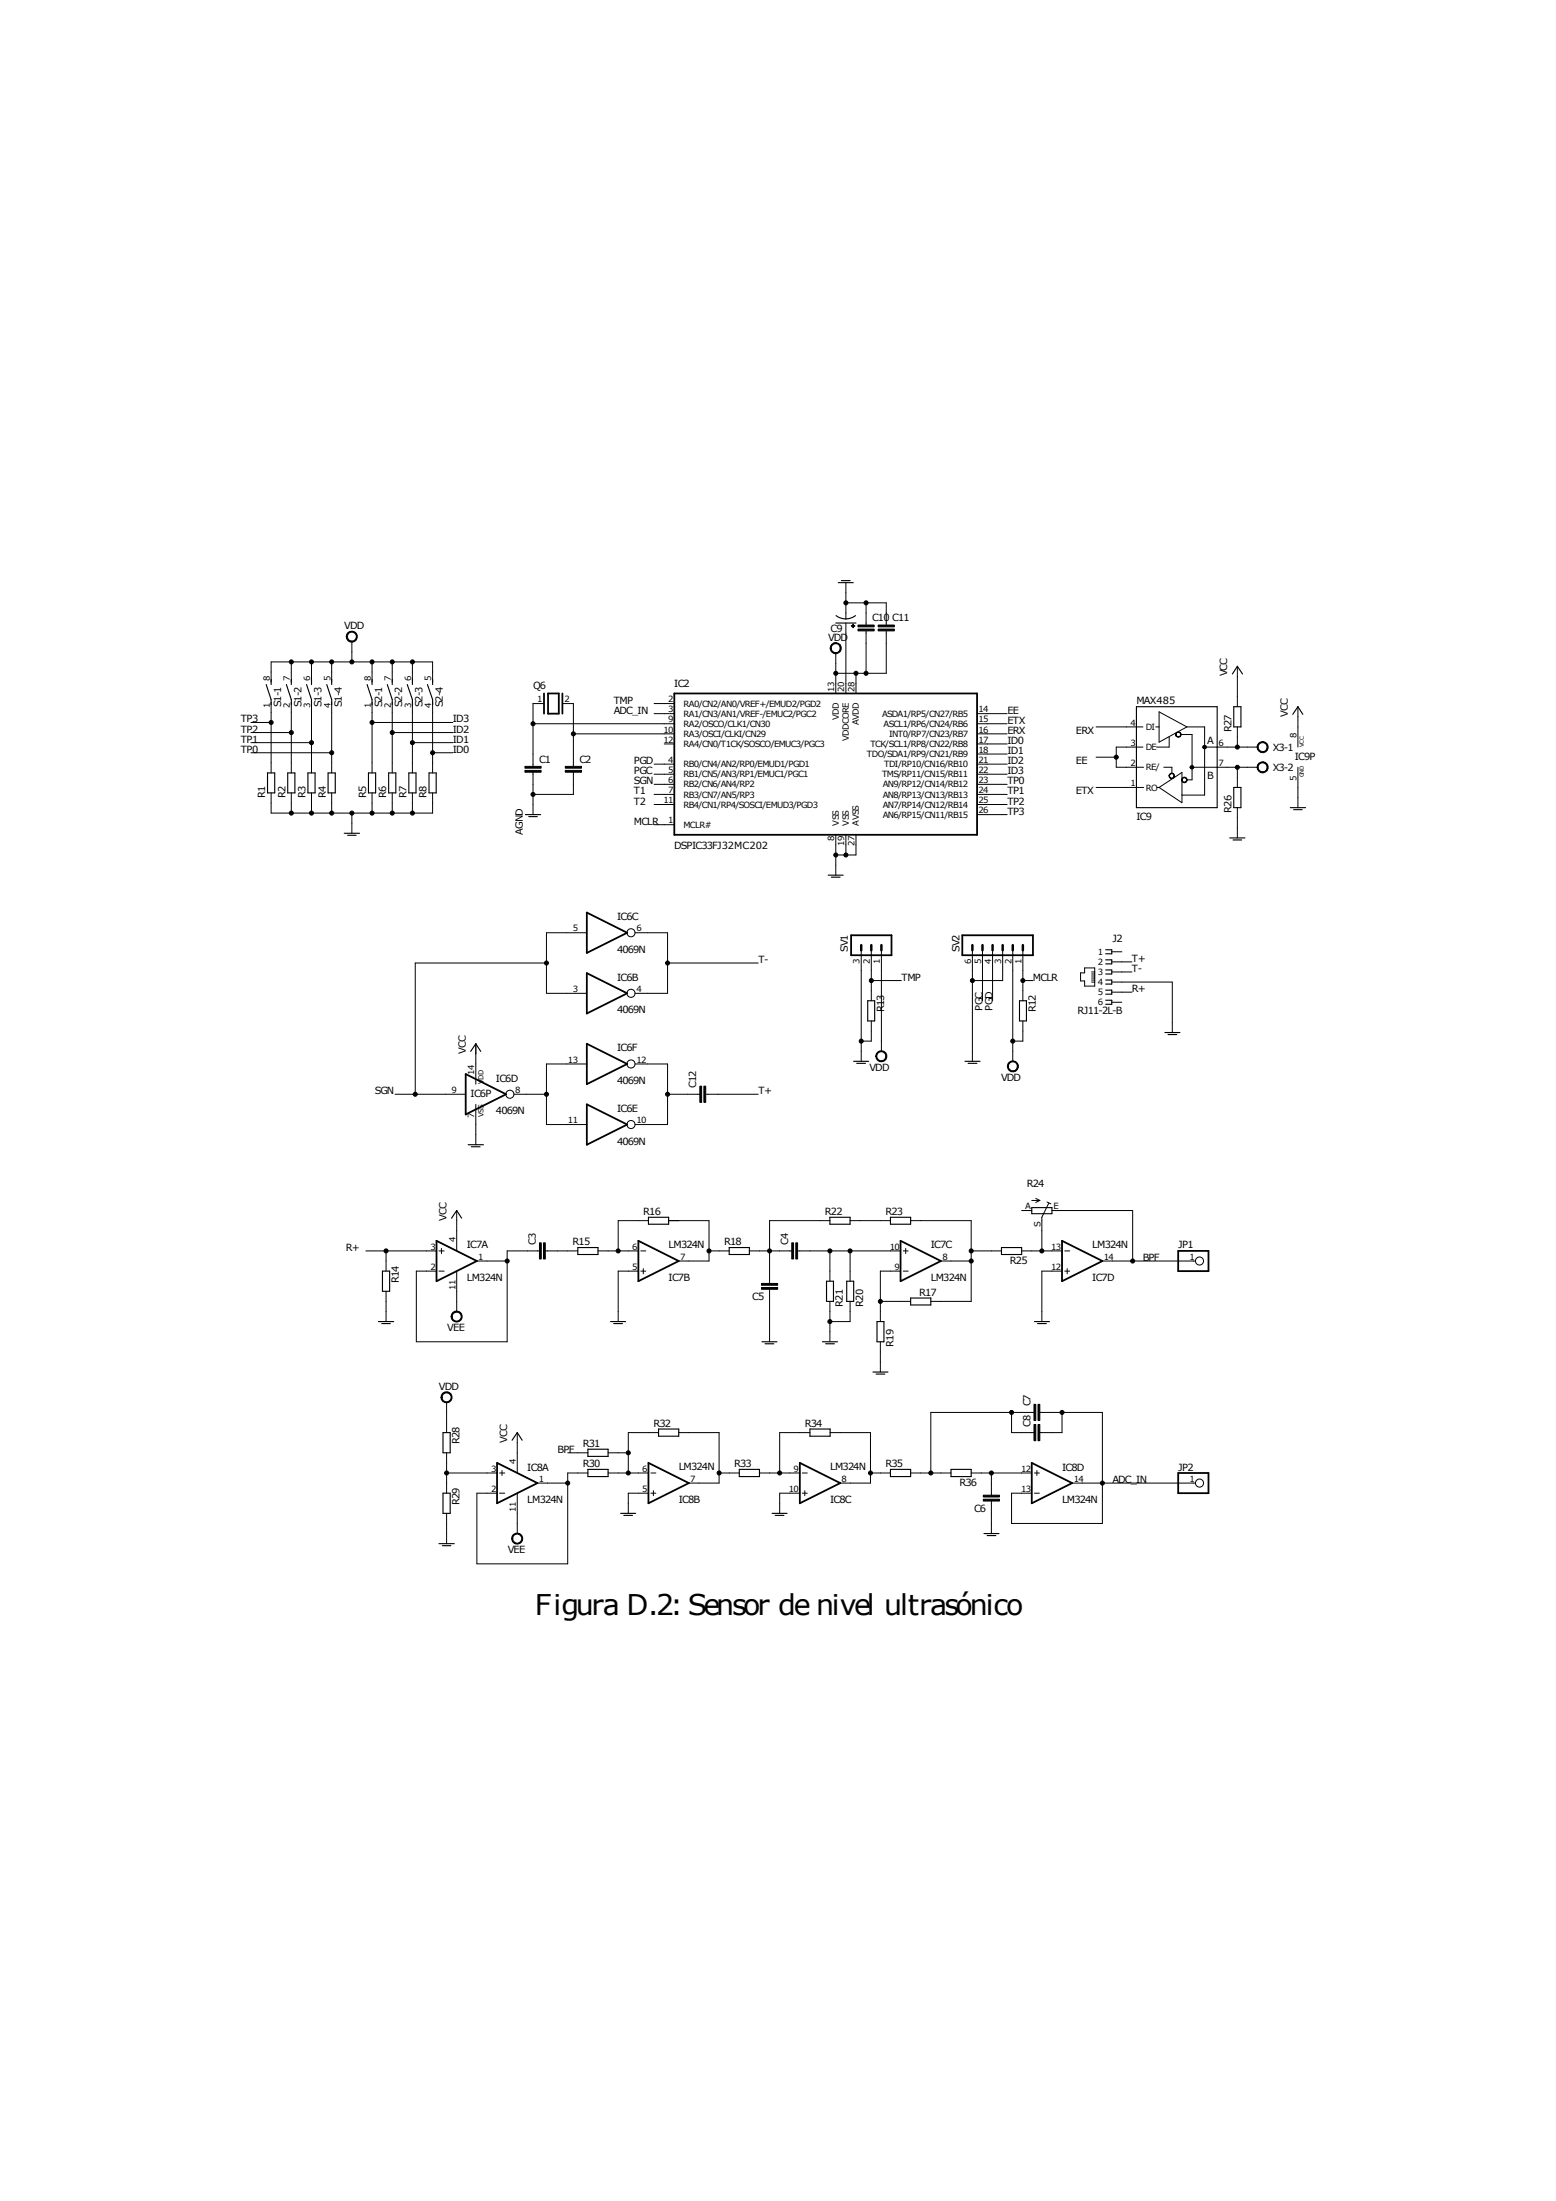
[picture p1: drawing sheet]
<svg xmlns="http://www.w3.org/2000/svg" width="210mm" height="297mm" viewBox="0 0 210 297" stroke-linecap="round" stroke-linejoin="round" font-family="sans-serif">
<g fill="none" stroke="#000" stroke-width=".13">
<path d="M114.2 78.6v4.9M33.9 97.5h2.7M33.9 98.9h5.4M36.6 92v-2.7h21.8v2.7M36.6 94.8v9.5M39.3 89.3v2.7M39.3 94.8v9.5M42 89.3v2.7M42 94.8v9.5M44.8 89.3v2.7M44.8 94.8v9.5M47.5 86.6v2.7"/>
<path d="M50.2 89.3v2.7M50.2 94.8v9.5M50.2 97.5h10.9M52.9 89.3v2.7M52.9 94.8v9.5M52.9 98.9h8.2M55.7 89.3v2.7M55.7 94.8v9.5M58.4 94.8v9.5M71.9 97.7h19.1M73.3 94.9h-1.4v8.5M76 94.9h1.4v8.5"/>
<path d="M77.4 99h13.6M88.3 94.9h2.7M88.3 96.3h2.7M112.8 88.2v5.4M114.2 84.1v9.5M114.2 81.3h5.4v3M115.5 90.9v2.7M116.9 81.3v3M116.9 85.2v5.7M119.6 85.2v5.7h-6.8M131.9 96.3h4M131.9 97.7h4"/>
<path d="M131.9 99h4M147.9 98.1h6.4M156 98.1h.4M156.4 96.1l3.8 2-3.8 2zM157.8 99.4v1.4h-1.7M159.4 99.1h1.5v6.1h-.7M160.2 98.1h2.4v9.2h-3.1M167 89.9v5.5M167 98.1v2.7M175.2 95.4v5.4M33.9 100.2h8.1M33.9 101.6h10.9"/>
<path d="M36.6 107v2.7h21.8v-2.7M39.3 107v2.7M42 107v2.7M44.8 107v2.7M47.5 109.7v2.7M50.2 107v2.7M52.9 107v2.7M55.7 107v2.7M55.7 100.2h5.4M58.4 101.6h2.7M71.9 104.2v5.7M77.4 104.2v3h-5.5"/>
<path d="M88.3 103.1h2.7M88.3 104.5h2.7M88.3 105.8h2.7M88.3 107.2h2.7M88.3 108.6h2.7M88.3 111.3h2.7M89.6 100.4h1.4M112.8 112.6v5.5M114.2 112.6v2.8M115.5 112.6v2.8h-2.7M131.9 100.4h4M131.9 103.1h4"/>
<path d="M131.9 104.5h4M131.9 105.8h4M131.9 107.2h4M131.9 108.6h4M131.9 101.7h4M131.9 109.9h4M147.9 106.3h6.4M147.9 102.2h2.7M154.3 100.8h-3.7v2.7h3.7M156.2 106.3h.2M156.4 106.3l3.1-2.1v4.1zM157.1 103.5h1.1v.9"/>
<path d="M160.9 103.5h8.8M162.6 100.8h7.1M167 103.5v2.8M167 109v4.1M175.2 103.5v5.5M73.7 130h-17.7v17.7M79.2 125.9h-5.5v8.1h5.5M85.7 125.9h4.4v8.1h-4.4M90.1 130h12.2M116.2 128.2v15M117.6 128.2v6.8M117.6 137.8v2.7h-1.4"/>
<path d="M117.6 132.3h4M119 128.2v13.7M131.2 128.2v15M132.6 128.2v6.8M134 128.2v6.8M135.3 128.2v4.1h-4.1M136.7 128.2v15M138 137.8v2.7h-1.3M138 132.3h1.4M138 128.2v6.8M146.4 130.6h1.3v2.5h-1.3v-.7h-.6v-1.1h.6zM147.3 131.2h.4"/>
<path d="M147.3 131.4h.4M147.3 131.7h.4M147.3 132h.4M147.3 132.2h.4M147.3 132.5h.4M150 132.5h8.2v6.8M150 131.2h2.8M150 128.4h1.4M150 129.8h2.8M150 133.9h2.8M150 135.2h1.4M53.3 147.7h9.6"/>
<path d="M64.2 140.8v5.5M64.2 149v5.5M69.4 147.7h4.3M79.2 143.6h-5.5v8.1h5.5M85.7 143.6h4.4v8.1h-4.4M90.1 147.7h4.4M95.3 147.7h7M49.4 168.8h9.5M52.1 168.8v2.7M52.1 174.2v4.1M59.2 168.8h.7M59.2 171.5h.7"/>
<path d="M59.6 168.5v.7M61.6 163.3v5.5M61.6 171.5v5.5M64.4 170.2h4M72.8 168.8h-4.4v12.3h-12.2v-9.6h2.7M73.6 168.8h4.4M80.7 168.8h5.5M86.2 171.5h-2.8v6.8M86.5 168.8h.7M86.5 171.5h.7M86.8 171.2v.7M87.5 164.7h-4.1v4.1"/>
<path d="M90.2 164.7h5.5v5.5h-4.1M95.7 168.8h2.7M101.1 168.8h5.8M103.9 174v7.1M107.7 168.8h13.8M112 164.7h-8.1v8.5M112 168.8v4.1M112 175.6v5.5M114.7 164.7h5.5M114.7 168.8v4.1M114.7 175.6v2.7h-2.7M118.8 175.6h4.1"/>
<path d="M121.5 171.5h-2.7v6.8M121.9 168.8h.7M121.9 171.5h.7M122.2 168.5v.7M122.9 164.7h8.2v10.9h-5.5M127 170.2h4.1M131.1 168.8h4.1M137.9 168.8h5.4M137.9 163.3h1.3M139.2 162h1.1M139.8 161.7l.5 .3M140.3 162l-.5 .3"/>
<path d="M141.3 162.2l.5 .2M141.5 162.4l-.9 1.9v4.5M142 163.3h10.9v6.9M143.3 171.5h-2.7v6.8M143.7 168.8h.7M143.7 171.5h.7M144 171.2v.7M148.8 170.2h12.5M60.3 198.8h6.8M60.3 189.2v4.1M60.3 196v5.5M67.4 198.8h.7"/>
<path d="M67.8 198.4v.7M69.8 193.3v5.5M76.6 196h2.7M79.3 198.8h-2.7v12.2h-12.2v-9.5h2.7M82.1 198.8h5.4M82.1 196h2.7M87.8 198.8h.7M88.9 193.3h-4.1v5.5M91.6 193.3h5.5v6.8h-4.1M97.1 198.8h2.7M102.5 198.8h5.4M108.3 198.8h.6"/>
<path d="M109.3 193.3h-4.1v5.5M112 193.3h5.5v6.8h-4.1M117.5 198.8h2.7M118.8 181.1v4M122.9 198.8h5.4M131.1 198.8h8.1M133.8 198.8v3M136.5 190.6v2.7h3M139.5 190.6h-13.9v8.2M139.6 198.8h.7M139.9 198.4v.7M140.3 190.6h8.5v15h-12.3v-4.1h2.7"/>
<path d="M143.3 190.6v2.7h-3M60.3 204.2v4.1M67.4 201.5h.7M69.8 201.5v5.4M72.5 200.1h4.1M87.5 201.5h-2.7v2.7M87.8 201.5h.7M88.2 201.2v.6M107.9 201.5h-2.7v2.7M108.3 201.5h.6M108.6 201.2v.6M133.8 202.6v4.3"/>
<path d="M139.6 201.5h.7M144.7 200.1h16.6"/>
<circle cx="85.2" cy="134" r=".55"/>
<circle cx="85.2" cy="125.9" r=".55"/>
<circle cx="68.8" cy="147.7" r=".55"/>
<circle cx="85.2" cy="151.7" r=".55"/>
<circle cx="85.2" cy="143.6" r=".55"/>
<circle cx="161.9" cy="170.2" r=".55"/>
<circle cx="161.9" cy="200.1" r=".55"/>
</g>
<g fill="#000" stroke="#000" stroke-width=".13">
<path d="M47 85.4a.75 .75 0 0 1 1.1 .1 .75 .75 0 0 1-.4 1.1 .75 .75 0 0 1-1-.7h.2a.61 .61 0 0 1 .8-.6 .61 .61 0 0 1 .2 1 .61 .61 0 0 1-1-.2v-.2h-.2z" fill-rule="evenodd"/>
<path d="M112.3 86.9a.75 .75 0 0 1 1.2 .2 .75 .75 0 0 1-.5 1.1 .75 .75 0 0 1-1-.7h.2a.61 .61 0 0 1 .8-.6 .61 .61 0 0 1 .2 .9 .61 .61 0 0 1-1-.1v-.2h-.2l.1-.3z" fill-rule="evenodd"/>
<path d="M114.9 84.4l.5 .1z" fill-rule="evenodd"/>
<path d="M115.1 84.2l.1 .5z" fill-rule="evenodd"/>
<path d="M115.8 84.3h2.2v.3h-2.2z" fill-rule="evenodd"/>
<path d="M115.8 84.9h2.2v.2h-2.2z" fill-rule="evenodd"/>
<path d="M118.5 84.3h2.2v.3h-2.2z" fill-rule="evenodd"/>
<path d="M118.5 84.9h2.2v.2h-2.2z" fill-rule="evenodd"/>
<path d="M158.7 98.9a.38 .38 0 0 1 .6-.1 .38 .38 0 0 1 0 .6 .39 .39 0 0 1-.7-.3h.1a.31 .31 0 0 1 .5-.2l.1 .3-.2 .2-.5-.3z" fill-rule="evenodd"/>
<path d="M70.8 103.4h2.2v.3h-2.2z" fill-rule="evenodd"/>
<path d="M70.8 104h2.2v.2h-2.2z" fill-rule="evenodd"/>
<path d="M76.3 103.4h2.2v.3h-2.2z" fill-rule="evenodd"/>
<path d="M76.3 104h2.2v.2h-2.2z" fill-rule="evenodd"/>
<path d="M157.8 104.5l.4-.2a.38 .38 0 0 1 .3 .4 .38 .38 0 0 1-.3 .4l-.2-.1-.2-.3 .2-.3a.31 .31 0 0 1 .4 .1 .31 .31 0 0 1-.1 .4l-.3 .1-.2-.3z" fill-rule="evenodd"/>
<path d="M159.5 105l.2-.1a.38 .38 0 0 1 .5 .3 .38 .38 0 0 1-.5 .4l-.2-.4 .2-.2a.33 .33 0 0 1 .5 .3 .34 .34 0 0 1-.6 .1l-.1-.2z" fill-rule="evenodd"/>
<path d="M160.7 103.4h.3l.1 .1-.1 .2h-.3l-.1-.2h.3h-.3z" fill-rule="evenodd"/>
<path d="M162.4 100.6h.4v.4h-.4l-.1-.2h.3h-.3z" fill-rule="evenodd"/>
<path d="M169.9 100.3a.75 .75 0 0 1 1.2 .2 .75 .75 0 0 1-.5 1 .75 .75 0 0 1-.9-.7h.1a.61 .61 0 0 1 .8-.6 .61 .61 0 0 1 .2 1 .61 .61 0 0 1-1-.1v-.3h-.1v-.3z" fill-rule="evenodd"/>
<path d="M169.9 103a.75 .75 0 0 1 1.2 .2 .75 .75 0 0 1-.5 1.1 .75 .75 0 0 1-.9-.8h.1a.61 .61 0 0 1 .8-.6 .61 .61 0 0 1 .2 1 .61 .61 0 0 1-1-.1v-.3h-.1v-.3z" fill-rule="evenodd"/>
<path d="M94.5 146.6h.2v2.1h-.2z" fill-rule="evenodd"/>
<path d="M95 146.6h.2v2.1h-.2z" fill-rule="evenodd"/>
<path d="M118.4 142a.75 .75 0 0 1 1.2 .2 .75 .75 0 0 1-.5 1.1 .75 .75 0 0 1-.9-.8h.1a.61 .61 0 0 1 .9-.5 .61 .61 0 0 1 .2 .9 .61 .61 0 0 1-1-.1l-.1-.3h-.1z" fill-rule="evenodd"/>
<path d="M136.2 143.3a.75 .75 0 0 1 1.2 .2 .75 .75 0 0 1-.5 1.1 .75 .75 0 0 1-.9-.7h.1a.61 .61 0 0 1 .8-.6 .61 .61 0 0 1 .2 1 .61 .61 0 0 1-1-.1v-.3h-.1v-.3z" fill-rule="evenodd"/>
<path d="M61.1 177.1a.75 .75 0 0 1 1.2 .2 .75 .75 0 0 1-.5 1.1 .75 .75 0 0 1-.9-.7h.1a.62 .62 0 0 1 .9-.5 .62 .62 0 0 1 .2 1 .62 .62 0 0 1-1-.3l-.1-.2h-.1z" fill-rule="evenodd"/>
<path d="M72.8 167.7h.2v2.2h-.2z" fill-rule="evenodd"/>
<path d="M73.4 167.7h.2v2.2h-.2z" fill-rule="evenodd"/>
<path d="M102.8 173.2h2.2v.2h-2.2z" fill-rule="evenodd"/>
<path d="M102.8 173.7h2.2v.3h-2.2z" fill-rule="evenodd"/>
<path d="M106.9 167.7h.2v2.2h-.2z" fill-rule="evenodd"/>
<path d="M107.4 167.7h.2v2.2h-.2z" fill-rule="evenodd"/>
<path d="M59.8 188a.75 .75 0 0 1 1.1 .2 .75 .75 0 0 1-.4 1.1 .75 .75 0 0 1-1-.7h.2a.61 .61 0 0 1 .7-.6 .61 .61 0 0 1 .4 .9 .61 .61 0 0 1-.9 .1l-.2-.4h-.2z" fill-rule="evenodd"/>
<path d="M139.5 189.5h.3v2.2h-.3z" fill-rule="evenodd"/>
<path d="M139.5 192.2h.3v2.2h-.3z" fill-rule="evenodd"/>
<path d="M140.1 189.5h.2v2.2h-.2z" fill-rule="evenodd"/>
<path d="M140.1 192.2h.2v2.2h-.2z" fill-rule="evenodd"/>
<path d="M69.3 207.1a.75 .75 0 0 1 1.2 .2 .75 .75 0 0 1-.5 1 .75 .75 0 0 1-.9-.7h.1a.62 .62 0 0 1 .9-.5 .62 .62 0 0 1 .1 1 .62 .62 0 0 1-1-.2v-.3h-.1v-.3z" fill-rule="evenodd"/>
<path d="M132.7 201.8h2.2v.2h-2.2z" fill-rule="evenodd"/>
<path d="M132.7 202.3h2.2v.2h-2.2z" fill-rule="evenodd"/>
<circle cx="36.6" cy="97.5" r=".27"/>
<circle cx="39.3" cy="89.3" r=".27"/>
<circle cx="39.3" cy="98.9" r=".27"/>
<circle cx="42" cy="89.3" r=".27"/>
<circle cx="44.8" cy="89.3" r=".27"/>
<circle cx="47.5" cy="89.3" r=".27"/>
<circle cx="50.2" cy="89.3" r=".27"/>
<circle cx="50.2" cy="97.5" r=".27"/>
<circle cx="52.9" cy="89.3" r=".27"/>
<circle cx="52.9" cy="98.9" r=".27"/>
<circle cx="55.7" cy="89.3" r=".27"/>
<circle cx="71.9" cy="97.7" r=".27"/>
<circle cx="77.4" cy="99" r=".27"/>
<circle cx="112.8" cy="90.9" r=".27"/>
<circle cx="114.2" cy="81.3" r=".27"/>
<circle cx="115.5" cy="90.9" r=".27"/>
<circle cx="116.9" cy="81.3" r=".27"/>
<circle cx="116.9" cy="90.9" r=".27"/>
<circle cx="39.3" cy="109.7" r=".27"/>
<circle cx="42" cy="109.7" r=".27"/>
<circle cx="42" cy="100.2" r=".27"/>
<circle cx="44.8" cy="109.7" r=".27"/>
<circle cx="44.8" cy="101.6" r=".27"/>
<circle cx="47.5" cy="109.7" r=".27"/>
<circle cx="50.2" cy="109.7" r=".27"/>
<circle cx="52.9" cy="109.7" r=".27"/>
<circle cx="55.7" cy="109.7" r=".27"/>
<circle cx="55.7" cy="100.2" r=".27"/>
<circle cx="58.4" cy="101.6" r=".27"/>
<circle cx="71.9" cy="107.2" r=".27"/>
<circle cx="112.8" cy="115.4" r=".27"/>
<circle cx="114.2" cy="115.4" r=".27"/>
<circle cx="150.7" cy="102.2" r=".27"/>
<circle cx="167" cy="103.5" r=".27"/>
<circle cx="167" cy="100.8" r=".27"/>
<circle cx="73.7" cy="130" r=".27"/>
<circle cx="90.1" cy="130" r=".27"/>
<circle cx="117.6" cy="132.3" r=".27"/>
<circle cx="131.2" cy="132.3" r=".27"/>
<circle cx="138" cy="132.3" r=".27"/>
<circle cx="56" cy="147.7" r=".27"/>
<circle cx="73.7" cy="147.7" r=".27"/>
<circle cx="90.1" cy="147.7" r=".27"/>
<circle cx="116.2" cy="140.5" r=".27"/>
<circle cx="136.7" cy="140.5" r=".27"/>
<circle cx="52.1" cy="168.8" r=".27"/>
<circle cx="68.4" cy="170.2" r=".27"/>
<circle cx="83.4" cy="168.8" r=".27"/>
<circle cx="95.7" cy="168.8" r=".27"/>
<circle cx="103.9" cy="168.8" r=".27"/>
<circle cx="112" cy="168.8" r=".27"/>
<circle cx="112" cy="178.3" r=".27"/>
<circle cx="114.7" cy="168.8" r=".27"/>
<circle cx="118.8" cy="175.6" r=".27"/>
<circle cx="131.1" cy="168.8" r=".27"/>
<circle cx="131.1" cy="170.2" r=".27"/>
<circle cx="140.6" cy="168.8" r=".27"/>
<circle cx="152.9" cy="170.2" r=".27"/>
<circle cx="60.3" cy="198.8" r=".27"/>
<circle cx="84.8" cy="196" r=".27"/>
<circle cx="84.8" cy="198.8" r=".27"/>
<circle cx="97.1" cy="198.8" r=".27"/>
<circle cx="105.2" cy="198.8" r=".27"/>
<circle cx="117.5" cy="198.8" r=".27"/>
<circle cx="125.6" cy="198.8" r=".27"/>
<circle cx="133.8" cy="198.8" r=".27"/>
<circle cx="136.5" cy="190.6" r=".27"/>
<circle cx="143.3" cy="190.6" r=".27"/>
<circle cx="76.6" cy="200.1" r=".27"/>
<circle cx="148.8" cy="200.1" r=".27"/>
</g>
<g fill="none" stroke="#000" stroke-width=".24">
<path d="M73.4 93.6v2.7M74 93.6h1.4v2.7h-1.4zM75.9 93.6v2.7M91 93.6h40.9v19h-40.9zM79.2 131.3l5.4 2.7-5.4 2.8zM79.2 123.1l5.4 2.8-5.4 2.7zM114.9 126.2h5.4v2.7h-5.4zM129.9 126.2h9.5v2.7h-9.5zM62.9 144.9l5.4 2.8-5.4 2.7zM79.2 140.8l5.4 2.8-5.4 2.7zM79.2 149l5.4 2.7-5.4 2.8zM58.9 167.4l5.5 2.8-5.5 2.7z"/>
<path d="M86.2 167.4l5.4 2.8-5.4 2.7zM121.5 167.4l5.5 2.8-5.5 2.7zM143.3 167.4l5.5 2.8-5.5 2.7zM159 168.8h4.1v2.7h-4.1zM67.1 197.4l5.4 2.7-5.4 2.8zM87.5 197.4l5.5 2.7-5.5 2.8zM107.9 197.4l5.5 2.7-5.5 2.8zM139.2 197.4l5.5 2.7-5.5 2.8zM159 198.8h4.1v2.7h-4.1z"/>
</g>
<g fill="none" stroke="#000" stroke-width=".15">
<path d="M113.1 78.6h2.1M113.6 78.4h1.1M35.9 92.4l.7 2v.7M36.6 91.7v.7M38.6 92.4l.7 2v.7M39.3 91.7v.7M41.4 92.4l.6 2v.7M42 91.7v.7M44.1 92.4l.7 2v.7M44.8 91.7v.7M49.5 92.4l.7 2v.7M50.2 91.7v.7"/>
<path d="M52.3 92.4l.6 2v.7M52.9 91.7v.7M55 92.4l.7 2v.7M55.7 91.7v.7M57.7 92.4l.7 2v.7M58.4 91.7v.7M112.8 84.1h2.7M112.8 83.1a2.14 2.14 0 0 0 2.7 0M153.4 95.4h10.9v13.6h-10.9zM166.3 90.9l.7-1 .7 1M166.5 95.4h1v2.7h-1zM174.5 96.4l.7-1 .6 1"/>
<path d="M36.1 104.3h1v2.7h-1zM38.8 104.3h1v2.7h-1zM41.6 104.3h.9v2.7h-.9zM44.3 104.3h.9v2.7h-.9zM46.5 112.4h2M46.9 112.7h1.2M49.7 104.3h1v2.7h-1zM52.5 104.3h.9v2.7h-.9zM55.2 104.3h.9v2.7h-.9zM57.9 104.3h1v2.7h-1zM70.9 109.9h2.1M71.4 110.2h1.1"/>
<path d="M111.8 118.1h2M112.2 118.4h1.2M166 113.1h2M166.4 113.3h1.2M166.5 106.3h1v2.7h-1zM174.1 109h2.1M174.6 109.3h1.1M117.1 135h.9v2.8h-.9zM137.6 135h.9v2.8h-.9zM149.2 128.2h.8v.5h-.8M149.2 129.5h.8v.6h-.8M149.2 130.9h.8v.5h-.8"/>
<path d="M149.2 132.2h.8v.6h-.8M149.2 133.6h.8v.6h-.8M149.2 135h.8v.5h-.8M157.2 139.3h2M157.6 139.6h1.2M63.2 154.5h2M63.5 141.9l.7-1.1 .7 1.1M63.6 154.7h1.2M115.2 143.2h2M115.6 143.5h1.2M130.2 143.2h2.1M130.7 143.5h1.1"/>
<path d="M51.1 178.3h2M51.5 178.6h1.2M51.6 171.5h1v2.7h-1zM60.9 164.4l.7-1.1 .7 1.1M78 168.3h2.7v1h-2.7zM82.4 178.3h2M82.8 178.6h1.2M87.5 164.3h2.7v.9h-2.7zM98.4 168.3h2.7v1h-2.7zM111.5 172.9h1v2.7h-1zM112 164.3h2.7v.9h-2.7zM114.3 172.9h.9v2.7h-.9z"/>
<path d="M118.4 178.3h.9v2.8h-.9zM120.2 164.3h2.7v.9h-2.7zM122.9 175.2h2.7v.9h-2.7zM135.2 168.3h2.7v1h-2.7zM139.2 163h2.8v.8h-2.8zM139.6 178.3h2M140 178.6h1.2M59.8 193.3h1v2.7h-1zM69.1 194.3l.7-1 .7 1M79.3 198.3h2.8v.9h-2.8zM79.3 195.6h2.8v.9h-2.8zM88.9 192.8h2.7v1h-2.7z"/>
<path d="M99.8 198.3h2.7v.9h-2.7zM102.8 181.1h2.1M103.3 181.3h1.1M109.3 192.8h2.7v1h-2.7zM111 181.1h2M111.4 181.3h1.2M117.8 185.1h2M118.2 185.4h1.2M120.2 198.3h2.7v.9h-2.7zM128.3 198.3h2.8v.9h-2.8zM59.2 208.3h2.1M59.7 208.6h1.1"/>
<path d="M59.8 201.5h1v2.7h-1zM83.8 204.2h2M84.2 204.5h1.2M104.2 204.2h2M104.6 204.5h1.2M132.8 206.9h2M133.2 207.2h1.2"/>
</g>
<path d="M116.2 127.5v.7M117.6 127.5v.7M119 127.5v.7M131.2 127.5v.7M132.6 127.5v.7M134 127.5v.7M135.3 127.5v.7M136.7 127.5v.7M138 127.5v.7" fill="none" stroke="#000" stroke-width=".33"/>
<text font-size="3.8" x="72.2" y="217.9">Figura D.2:Sensor de nivel ultrasónico</text>
<g font-size="1.3">
<text x="117.7" y="83.9">C10 C11</text>
<text x="46.5" y="84.9">VDD</text>
<text x="111.8" y="86.4">VDD</text>
<text x="112.1" y="85.3">C9</text>
<text x="37.9" y="95.4" transform="rotate(-90 37.9 95.4)">S1-1</text>
<text x="40.7" y="95.4" transform="rotate(-90 40.7 95.4)">S1-2</text>
<text x="43.4" y="95.4" transform="rotate(-90 43.4 95.4)">S1-3</text>
<text x="46.1" y="95.4" transform="rotate(-90 46.1 95.4)">S1-4</text>
<text x="51.6" y="95.4" transform="rotate(-90 51.6 95.4)">S2-1</text>
<text x="54.3" y="95.4" transform="rotate(-90 54.3 95.4)">S2-2</text>
<text x="57" y="95.4" transform="rotate(-90 57 95.4)">S2-3</text>
<text x="59.7" y="95.4" transform="rotate(-90 59.7 95.4)">S2-4</text>
<text x="71.9" y="92.9">Q6</text>
<text x="82.8" y="94.9">TMP</text>
<text x="91" y="92.8">IC2</text>
<text x="153.4" y="94.9">MAX485</text>
<text x="165.6" y="91.3" transform="rotate(-90 165.6 91.3)">VCC</text>
<text x="32.5" y="97.5">TP3</text>
<text x="32.5" y="98.9">TP2</text>
<text x="32.5" y="100.2">TP1</text>
<text x="32.5" y="101.6">TP0</text>
<text x="61.1" y="97.5">ID3</text>
<text x="61.1" y="98.9">ID2</text>
<text x="61.1" y="100.2">ID1</text>
<text x="61.1" y="101.6">ID0</text>
<text x="82.8" y="96.3">ADC_IN</text>
<text x="136" y="101.7">ID1</text>
<text x="136" y="100.4">ID0</text>
<text x="136" y="97.7">ETX</text>
<text x="136" y="96.3">EE</text>
<text x="136" y="99">ERX</text>
<text x="145.2" y="99">ERX</text>
<text x="162.9" y="100.4">A</text>
<text x="166.2" y="98.8" transform="rotate(-90 166.2 98.8)">R27</text>
<text x="171.8" y="101.3">X3-1</text>
<text x="173.8" y="96.7" transform="rotate(-90 173.8 96.7)">VCC</text>
<text x="35.8" y="107.7" transform="rotate(-90 35.8 107.7)">R1</text>
<text x="38.5" y="107.7" transform="rotate(-90 38.5 107.7)">R2</text>
<text x="41.2" y="107.7" transform="rotate(-90 41.2 107.7)">R3</text>
<text x="44" y="107.7" transform="rotate(-90 44 107.7)">R4</text>
<text x="49.4" y="107.7" transform="rotate(-90 49.4 107.7)">R5</text>
<text x="52.1" y="107.7" transform="rotate(-90 52.1 107.7)">R6</text>
<text x="54.8" y="107.7" transform="rotate(-90 54.8 107.7)">R7</text>
<text x="57.6" y="107.7" transform="rotate(-90 57.6 107.7)">R8</text>
<text x="72.8" y="102.9">C1</text>
<text x="78.2" y="102.9">C2</text>
<text x="85.6" y="103.1">PGD</text>
<text x="85.6" y="104.5">PGC</text>
<text x="85.6" y="105.8">SGN</text>
<text x="85.6" y="107.2">T1</text>
<text x="136" y="107.2">TP1</text>
<text x="136" y="105.8">TP0</text>
<text x="136" y="104.5">ID3</text>
<text x="136" y="103.1">ID2</text>
<text x="145.2" y="107.2">ETX</text>
<text x="145.2" y="103.1">EE</text>
<text x="162.9" y="105.2">B</text>
<text x="171.8" y="104">X3-2</text>
<text x="174.7" y="102.6">IC9P</text>
<text x="70.6" y="112.6" transform="rotate(-90 70.6 112.6)">AGND</text>
<text x="85.6" y="111.3">MCLR</text>
<text x="85.6" y="108.6">T2</text>
<text x="136" y="109.9">TP3</text>
<text x="136" y="108.6">TP2</text>
<text x="153.4" y="110.6">IC9</text>
<text x="166.2" y="109.7" transform="rotate(-90 166.2 109.7)">R26</text>
<text x="91" y="114.6">DSPIC33FJ32MC202</text>
<text x="83.3" y="124.2">IC6C</text>
<text x="83.3" y="128.6">4069N</text>
<text x="102.4" y="129.9">T-</text>
<text x="114.4" y="128.5" transform="rotate(-90 114.4 128.5)">SV1</text>
<text x="129.5" y="128.5" transform="rotate(-90 129.5 128.5)">SV2</text>
<text x="150.1" y="127.1">J2</text>
<text x="152.8" y="131.2">T-</text>
<text x="152.8" y="129.8">T+</text>
<text x="83.3" y="136.8">4069N</text>
<text x="83.3" y="132.3">IC6B</text>
<text x="119.3" y="136.6" transform="rotate(-90 119.3 136.6)">R13</text>
<text x="121.7" y="132.3">TMP</text>
<text x="132.6" y="136.4" transform="rotate(-90 132.6 136.4)">PGC</text>
<text x="134" y="136.4" transform="rotate(-90 134 136.4)">PGD</text>
<text x="139.4" y="132.3">MCLR</text>
<text x="139.8" y="136.6" transform="rotate(-90 139.8 136.6)">R12</text>
<text x="145.4" y="136.9">RJ11-2L-B</text>
<text x="152.8" y="133.9">R+</text>
<text x="62.9" y="142.2" transform="rotate(-90 62.9 142.2)">VCC</text>
<text x="83.3" y="141.9">IC6F</text>
<text x="50.6" y="147.7">SGN</text>
<text x="63.5" y="148">IC6P</text>
<text x="66.9" y="146">IC6D</text>
<text x="83.3" y="146.3">4069N</text>
<text x="94" y="146.8" transform="rotate(-90 94 146.8)">C12</text>
<text x="102.4" y="147.7">T+</text>
<text x="117.4" y="144.5">VDD</text>
<text x="135.1" y="145.8">VDD</text>
<text x="66.9" y="150.4">4069N</text>
<text x="83.3" y="154.5">4069N</text>
<text x="83.3" y="150">IC6E</text>
<text x="138.6" y="160.2">R24</text>
<text x="60.3" y="164.7" transform="rotate(-90 60.3 164.7)">VCC</text>
<text x="72.3" y="168" transform="rotate(-90 72.3 168)">C3</text>
<text x="86.8" y="163.9">R16</text>
<text x="106.4" y="168" transform="rotate(-90 106.4 168)">C4</text>
<text x="111.3" y="163.9">R22</text>
<text x="119.5" y="163.9">R23</text>
<text x="46.7" y="168.8">R+</text>
<text x="53.8" y="173.1" transform="rotate(-90 53.8 173.1)">R14</text>
<text x="63" y="172.9">LM324N</text>
<text x="63" y="168.5">IC7A</text>
<text x="77.3" y="168">R15</text>
<text x="90.2" y="168.4">LM324N</text>
<text x="90.2" y="172.8">IC7B</text>
<text x="97.7" y="168">R18</text>
<text x="125.6" y="172.9">LM324N</text>
<text x="125.6" y="168.5">IC7C</text>
<text x="136.3" y="170.6">R25</text>
<text x="147.4" y="168.4">LM324N</text>
<text x="147.4" y="172.8">IC7D</text>
<text x="154.2" y="170.2">BPF</text>
<text x="159" y="168.5">JP1</text>
<text x="60.4" y="179.6">VEE</text>
<text x="101.5" y="175.4">C5</text>
<text x="113.8" y="176.3" transform="rotate(-90 113.8 176.3)">R21</text>
<text x="116.5" y="176.3" transform="rotate(-90 116.5 176.3)">R20</text>
<text x="124" y="174.8">R17</text>
<text x="120.6" y="181.8" transform="rotate(-90 120.6 181.8)">R19</text>
<text x="59.2" y="187.5">VDD</text>
<text x="139.1" y="189.8" transform="rotate(-90 139.1 189.8)">C7</text>
<text x="62" y="194.9" transform="rotate(-90 62 194.9)">R28</text>
<text x="68.4" y="194.7" transform="rotate(-90 68.4 194.7)">VCC</text>
<text x="75.3" y="196">BPF</text>
<text x="78.6" y="198">R30</text>
<text x="78.6" y="195.3">R31</text>
<text x="88.2" y="192.5">R32</text>
<text x="99.1" y="198">R33</text>
<text x="108.6" y="192.5">R34</text>
<text x="119.5" y="198">R35</text>
<text x="139.1" y="192.5" transform="rotate(-90 139.1 192.5)">C8</text>
<text x="62" y="203.1" transform="rotate(-90 62 203.1)">R29</text>
<text x="71.2" y="198.4">IC8A</text>
<text x="71.2" y="202.8">LM324N</text>
<text x="91.6" y="198.3">LM324N</text>
<text x="91.6" y="202.8">IC8B</text>
<text x="112" y="198.3">LM324N</text>
<text x="112" y="202.8">IC8C</text>
<text x="129.5" y="200.5">R36</text>
<text x="131.5" y="204">C6</text>
<text x="143.3" y="202.8">LM324N</text>
<text x="143.3" y="198.4">IC8D</text>
<text x="150.1" y="200.1">ADC_IN</text>
<text x="159" y="198.4">JP2</text>
<text x="68.5" y="209.6">VEE</text>
</g>
<g font-size="1.2">
<text x="36.4" y="95.6" transform="rotate(-90 36.4 95.6)">1</text>
<text x="36.4" y="91.8" transform="rotate(-90 36.4 91.8)">8</text>
<text x="39.1" y="95.6" transform="rotate(-90 39.1 95.6)">2</text>
<text x="39.1" y="91.8" transform="rotate(-90 39.1 91.8)">7</text>
<text x="41.9" y="95.6" transform="rotate(-90 41.9 95.6)">3</text>
<text x="41.9" y="91.8" transform="rotate(-90 41.9 91.8)">6</text>
<text x="44.6" y="95.6" transform="rotate(-90 44.6 95.6)">4</text>
<text x="44.6" y="91.8" transform="rotate(-90 44.6 91.8)">5</text>
<text x="50" y="95.6" transform="rotate(-90 50 95.6)">1</text>
<text x="50" y="91.8" transform="rotate(-90 50 91.8)">8</text>
<text x="52.8" y="95.6" transform="rotate(-90 52.8 95.6)">2</text>
<text x="52.8" y="91.8" transform="rotate(-90 52.8 91.8)">7</text>
<text x="55.5" y="95.6" transform="rotate(-90 55.5 95.6)">3</text>
<text x="55.5" y="91.8" transform="rotate(-90 55.5 91.8)">6</text>
<text x="58.2" y="95.6" transform="rotate(-90 58.2 95.6)">4</text>
<text x="58.2" y="91.8" transform="rotate(-90 58.2 91.8)">5</text>
<text x="72.5" y="94.8">1</text>
<text x="76.2" y="94.8">2</text>
<text x="90.2" y="94.8">2</text>
<text x="92.2" y="95.4">RA0/CN2/AN0/VREF+/EMUD2/PGD2</text>
<text x="112.6" y="93.4" transform="rotate(-90 112.6 93.4)">13</text>
<text x="114" y="93.4" transform="rotate(-90 114 93.4)">20</text>
<text x="115.3" y="93.4" transform="rotate(-90 115.3 93.4)">28</text>
<text x="89.6" y="98.8">10</text>
<text x="89.6" y="100.2">12</text>
<text x="90.2" y="96.1">3</text>
<text x="90.2" y="97.5">9</text>
<text x="92.2" y="96.7">RA1/CN3/AN1/VREF-/EMUC2/PGC2</text>
<text x="92.2" y="98.1">RA2/OSCO/CLK1/CN30</text>
<text x="92.2" y="99.4">RA3/OSCI/CLKI/CN29</text>
<text x="92.2" y="100.8">RA4/CN0/T1CK/SOSCO/EMUC3/PGC3</text>
<text x="113.2" y="97.1" transform="rotate(-90 113.2 97.1)">VDD</text>
<text x="114.6" y="100" transform="rotate(-90 114.6 100)">VDDCORE</text>
<text x="115.9" y="97.8" transform="rotate(-90 115.9 97.8)">AVDD</text>
<text x="117.5" y="100.8">TCK/SCL1/RP8/CN22/RB8</text>
<text x="119" y="96.7">ASDA1/RP5/CN27/RB5</text>
<text x="119.2" y="98.1">ASCL1/RP6/CN24/RB6</text>
<text x="120" y="99.4">INT0/RP7/CN23/RB7</text>
<text x="132.1" y="96.1">14</text>
<text x="132.1" y="97.5">15</text>
<text x="132.1" y="98.8">16</text>
<text x="132.1" y="100.2">17</text>
<text x="132.1" y="101.6">18</text>
<text x="152.6" y="100.6">3</text>
<text x="152.6" y="97.9">4</text>
<text x="154.6" y="101.2">DE</text>
<text x="154.6" y="98.5">DI</text>
<text x="164.5" y="100.6">6</text>
<text x="175" y="99.6" transform="rotate(-90 175 99.6)">8</text>
<text x="90.2" y="102.9">4</text>
<text x="90.2" y="104.3">5</text>
<text x="90.2" y="105.7">6</text>
<text x="90.2" y="107">7</text>
<text x="92.2" y="103.5">RB0/CN4/AN2/RP0/EMUD1/PGD1</text>
<text x="92.2" y="104.9">RB1/CN5/AN3/RP1/EMUC1/PGC1</text>
<text x="92.2" y="106.3">RB2/CN6/AN4/RP2</text>
<text x="92.2" y="107.6">RB3/CN7/AN5/RP3</text>
<text x="117" y="102.2">TDO/SDA1/RP9/CN21/RB9</text>
<text x="119" y="104.9">TMS/RP11/CN15/RB11</text>
<text x="119.1" y="106.3">AN9/RP12/CN14/RB12</text>
<text x="119.1" y="107.6">AN8/RP13/CN13/RB13</text>
<text x="119.3" y="103.5">TDI/RP10/CN16/RB10</text>
<text x="132.1" y="102.9">21</text>
<text x="132.1" y="104.3">22</text>
<text x="132.1" y="105.7">23</text>
<text x="132.1" y="107">24</text>
<text x="152.6" y="106.1">1</text>
<text x="152.6" y="103.4">2</text>
<text x="154.6" y="106.7">RO</text>
<text x="154.6" y="104">RE/</text>
<text x="164.5" y="103.4">7</text>
<text x="175" y="105.4" transform="rotate(-90 175 105.4)">5</text>
<text x="89.6" y="108.4">11</text>
<text x="90.2" y="111.1">1</text>
<text x="92.2" y="109">RB4/CN1/RP4/SOSCI/EMUD3/PGD3</text>
<text x="92.2" y="111.7">MCLR#</text>
<text x="112.6" y="113.5" transform="rotate(-90 112.6 113.5)">8</text>
<text x="113.2" y="111.4" transform="rotate(-90 113.2 111.4)">VSS</text>
<text x="114.6" y="111.4" transform="rotate(-90 114.6 111.4)">VSS</text>
<text x="115.9" y="111.4" transform="rotate(-90 115.9 111.4)">AVSS</text>
<text x="119.1" y="109">AN7/RP14/CN12/RB14</text>
<text x="119.1" y="110.3">AN6/RP15/CN11/RB15</text>
<text x="132.1" y="108.4">25</text>
<text x="132.1" y="109.7">26</text>
<text x="114" y="114.1" transform="rotate(-90 114 114.1)">19</text>
<text x="115.3" y="114.1" transform="rotate(-90 115.3 114.1)">27</text>
<text x="77.3" y="125.7">5</text>
<text x="85.9" y="125.7">6</text>
<text x="116" y="130.1" transform="rotate(-90 116 130.1)">3</text>
<text x="117.4" y="130.1" transform="rotate(-90 117.4 130.1)">2</text>
<text x="118.7" y="130.1" transform="rotate(-90 118.7 130.1)">1</text>
<text x="131.1" y="130.1" transform="rotate(-90 131.1 130.1)">6</text>
<text x="132.4" y="130.1" transform="rotate(-90 132.4 130.1)">5</text>
<text x="133.8" y="130.1" transform="rotate(-90 133.8 130.1)">4</text>
<text x="135.1" y="130.1" transform="rotate(-90 135.1 130.1)">3</text>
<text x="136.5" y="130.1" transform="rotate(-90 136.5 130.1)">2</text>
<text x="137.9" y="130.1" transform="rotate(-90 137.9 130.1)">1</text>
<text x="148.2" y="128.8">1</text>
<text x="148.2" y="130.2">2</text>
<text x="148.2" y="131.6">3</text>
<text x="77.3" y="133.9">3</text>
<text x="85.9" y="133.9">4</text>
<text x="148.2" y="132.9">4</text>
<text x="148.2" y="134.3">5</text>
<text x="148.2" y="135.6">6</text>
<text x="76.7" y="143.4">13</text>
<text x="85.9" y="143.4">12</text>
<text x="60.9" y="147.5">9</text>
<text x="64" y="145" transform="rotate(-90 64 145)">14</text>
<text x="69.5" y="147.5">8</text>
<text x="64" y="150.9" transform="rotate(-90 64 150.9)">7</text>
<text x="76.7" y="151.5">11</text>
<text x="85.9" y="151.5">10</text>
<text x="61.5" y="167.6" transform="rotate(-90 61.5 167.6)">4</text>
<text x="138.4" y="163.2">A</text>
<text x="140.4" y="165.6" transform="rotate(-90 140.4 165.6)">S</text>
<text x="142.2" y="163.2">E</text>
<text x="58.1" y="171.3">2</text>
<text x="58.1" y="168.6">3</text>
<text x="64.5" y="170">1</text>
<text x="85.3" y="168.6">6</text>
<text x="85.3" y="171.3">5</text>
<text x="91.8" y="170">7</text>
<text x="120.1" y="168.6">10</text>
<text x="120.7" y="171.3">9</text>
<text x="127.2" y="170">8</text>
<text x="141.9" y="168.6">13</text>
<text x="141.9" y="171.3">12</text>
<text x="149" y="170">14</text>
<text x="160.5" y="170">1</text>
<text x="61.5" y="174.1" transform="rotate(-90 61.5 174.1)">11</text>
<text x="69.6" y="197.5" transform="rotate(-90 69.6 197.5)">4</text>
<text x="66.3" y="201.3">2</text>
<text x="66.3" y="198.6">3</text>
<text x="72.7" y="199.9">1</text>
<text x="86.7" y="198.6">6</text>
<text x="86.7" y="201.3">5</text>
<text x="93.1" y="199.9">7</text>
<text x="106.5" y="201.3">10</text>
<text x="107.1" y="198.6">9</text>
<text x="113.6" y="199.9">8</text>
<text x="137.8" y="201.3">13</text>
<text x="137.8" y="198.6">12</text>
<text x="144.9" y="199.9">14</text>
<text x="160.5" y="199.9">1</text>
<text x="69.6" y="204" transform="rotate(-90 69.6 204)">11</text>
</g>
<g font-size=".9">
<text x="65.2" y="146.3" transform="rotate(-90 65.2 146.3)">VDD</text>
<text x="65.2" y="150.8" transform="rotate(-90 65.2 150.8)">VSS</text>
</g>
<g font-size=".8">
<text x="176" y="100.8" transform="rotate(-90 176 100.8)">VCC</text>
<text x="176" y="104.9" transform="rotate(-90 176 104.9)">GND</text>
</g>
</svg>
